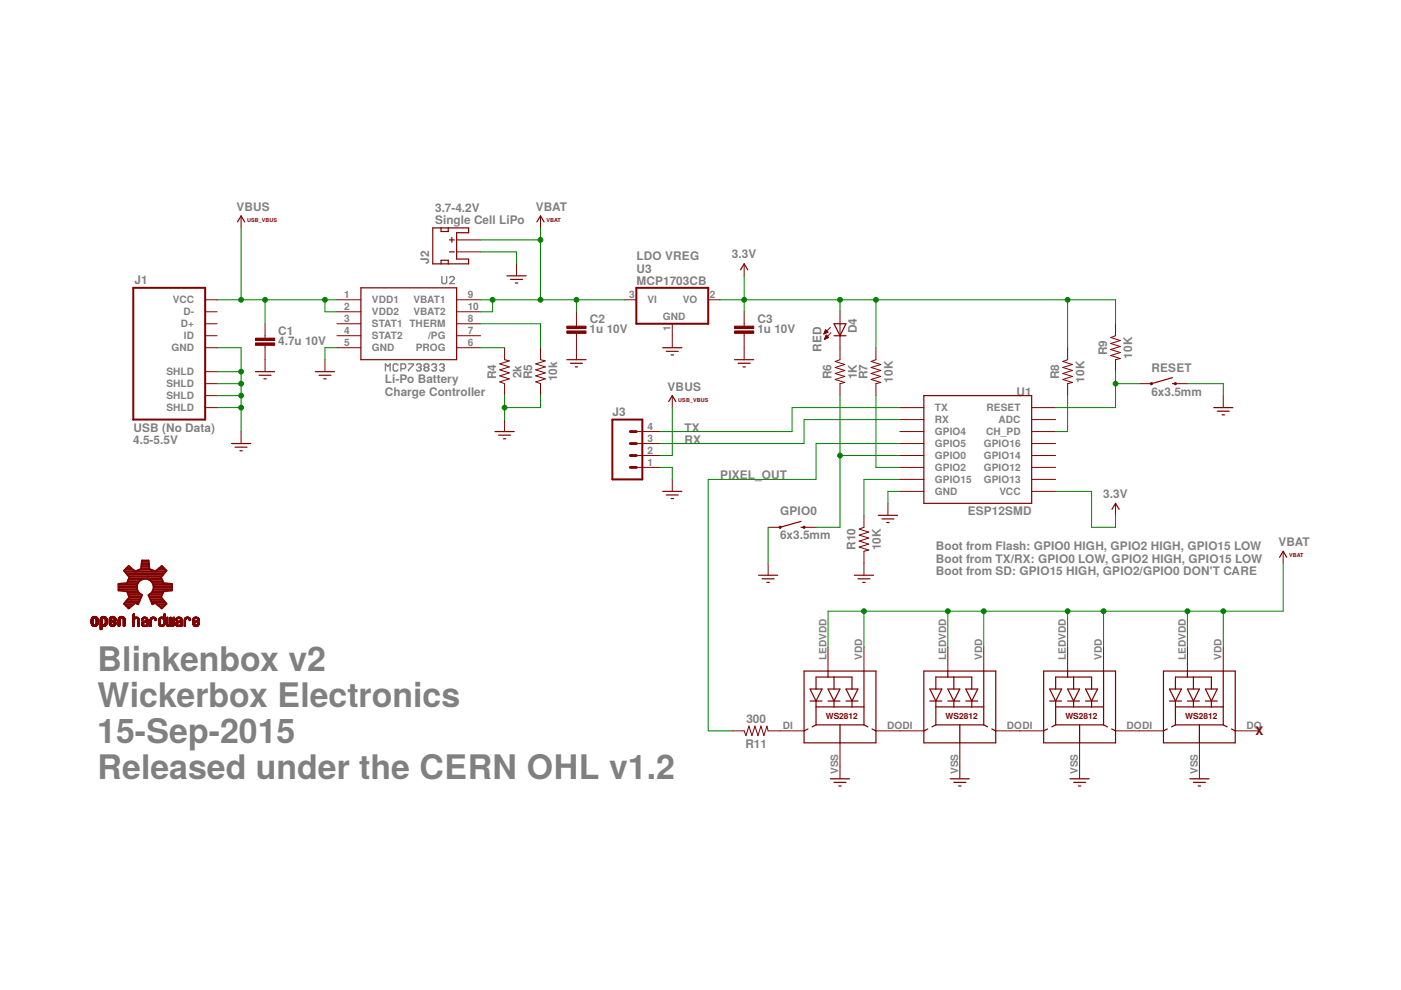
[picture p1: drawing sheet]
<svg xmlns="http://www.w3.org/2000/svg" width="297mm" height="210mm" viewBox="0 0 297 210" stroke-linecap="round" stroke-linejoin="round" font-family="sans-serif">
<g fill="none" stroke="#808080" stroke-width=".3">
<path d="M93.7 58.6v1.3l.2 .2h.5l.3-.2v-1.3M95.3 58.9l.3-.3h.5l.2 .3v.2l-1 1h1M81.7 78.7v-1.5l.5 .5 .5-.5v1.5M84.4 77.4l-.3-.2h-.5l-.2 .2v1l.2 .3h.5l.3-.3M85 78.2h.7l.3-.3v-.5l-.3-.2h-.7v1.5M86.6 77.2h1v.2l-1 1v.3M88.3 77.4l.2-.2h.5l.3 .2v.3l-.3 .2M88.8 77.9h.2M89 77.9l.3 .3v.2l-.3 .3h-.5l-.2-.3M90.2 77.9l-.3-.2v-.3l.3-.2h.5l.2 .2v.3l-.2 .2M90.2 77.9l-.3 .3v.2l.3 .3h.5l.2-.3v-.2l-.2-.3M90.2 77.9h.5"/>
<path d="M91.5 77.4l.3-.2h.5l.2 .2-.2 .5M92.1 77.9h.2M92.3 77.9l.2 .3-.2 .5h-.5l-.3-.3M93.2 77.4l.2-.2h.5l.3 .2v.3l-.3 .2M93.7 77.9h.2M93.9 77.9l.3 .3v.2l-.3 .3h-.5l-.2-.3"/>
</g>
<g fill="none" stroke="#800000" stroke-width=".42">
<path d="M28.3 61h15.2v28h-15.2zM134.9 61h15.3v7.6h-15.3zM129.8 89h6.4v12.6h-6.4z"/>
<circle cx="244.1" cy="81.3" r=".13"/>
<circle cx="249.2" cy="81.3" r=".13"/>
<circle cx="165.4" cy="111.8" r=".13"/>
<circle cx="170.5" cy="111.8" r=".13"/>
</g>
<g fill="none" stroke="#800000" stroke-width=".21">
<path d="M51.1 45.8v2.5M96.8 53.4h5.1M96.8 50.9h5.1M109.5 55.9v2.6M114.6 45.8v2.5M157.8 55.9v2.6M43.5 63.6h2.5M43.5 68.6h2.5M43.5 66.1h2.5M43.5 73.7h2.5M43.5 71.2h2.5M43.5 78.8h2.5"/>
<path d="M56.2 68.6v3.3M56.2 73v5.8M68.9 76.3v2.5M71.4 63.6h5.1M71.4 68.6h5.1M71.4 66.1h5.1M71.4 73.7h5.1M71.4 71.2h5.1M96.8 63.6h5.1M96.8 68.6h5.1M96.8 66.1h5.1M96.8 73.7h5.1"/>
<path d="M96.8 71.2h5.1M107 73.7v2.6l1 .2-2 .7 2 .6-2 .6 2 .7-2 .6 2 .6-2 .7 1 .3v2.6M114.6 73.7v2.6l1 .2-2 .7 2 .6-2 .6 2 .7-2 .6 2 .6-2 .7 1 .3v2.6M122.2 66.1v3.3M122.2 70.4v5.9M132.4 63.6h2.5M142.5 68.6v5.1M150.2 63.6h2.5M157.8 66.1v3.3M157.8 70.4v5.9M174.7 70.7h.2M174.8 70.6h.3"/>
<path d="M174.8 71.9h.1M174.8 70.5h.6M174.9 70.4h.6M174.9 71.8h.2M174.9 70.2h.5M174.9 71.7h.5M175 70.1h.3M175 71.6h.7M175 70h.1M175 71.4h.6M175 69.9l.6 .5-.9 .4zM175.1 71.3h.4"/>
<path d="M175.1 71.2h.2M175.2 71.1h.1M175.2 71.1l-.4 .8M175.2 71.1l.5 .5M175.7 71.6l-.9 .3M176.1 69.4l-1.4 1.4M176.2 70.5l-1.4 1.4M178.1 66.1v10.2l-1 .3 2 .7-2 .6 2 .6-2 .7 2 .6-2 .7 2 .6-1 .2v2.6M185.7 73.7v2.6l-1 .3 2 .7-2 .6 2 .6-2 .7 2 .6-2 .7 2 .6-1 .2v2.6M226.4 73.7v2.6l-1.1 .3 2.1 .7-2.1 .6 2.1 .6-2.1 .7 2.1 .6-2.1 .7 2.1 .6-1 .2v2.6M236.5 68.6v2.6l-1 .4 2 .6-2 .6 2 .7-2 .6 2 .6-2 .7 2 .6-1 .3v2.5M43.5 81.3h2.5"/>
<path d="M43.5 83.9h2.5M43.5 86.4h2.5M51.1 91.5v2.5M107 89v2.5M134.9 91.5h5.1M134.9 94h5.1M134.9 96.6h5.1M134.9 99.1h5.1M142.5 83.9v2.5M190.8 86.4h5.1M190.8 89h5.1M190.8 91.5h5.1"/>
<path d="M190.8 94h5.1M190.8 96.6h5.1M190.8 99.1h5.1M218.7 86.4h5.1M218.7 89h5.1M218.7 91.5h5.1M218.7 94h5.1M218.7 96.6h5.1M218.7 99.1h5.1M241.6 81.3h2.5M249.2 81.3h2.6M259.4 83.9v2.5"/>
<path d="M142.5 101.6v2.6M162.9 119.4v2.6M162.9 111.8h2.5M170.5 111.8h2.5M183.2 109.3v2.5l-1 .4 2 .6-2 .7 2 .6-2 .6 2 .7-2 .6 2 .6-1 .3v5.1M188.3 106.7v2.6M190.8 101.6h5.1M190.8 104.2h5.1M218.7 101.6h5.1M218.7 104.2h5.1M236.5 106.7v2.6M272.1 116.9v2.5"/>
<path d="M19.3 132.1h.4M19.3 132h.4M19.3 131.9h.4M19.3 131.8h.4M19.3 131.7h.4M19.3 131.6h.4M19.3 131.5h.4M19.3 131.4h.4M19.3 132.2h.5M19.4 132.3l.5 .1M19.4 132.3h.4M19.4 132.2l.4 .1"/>
<path d="M19.4 131.2h.4M19.4 132.4h.6M19.4 132.4h1.3M19.4 131h1.3M19.5 131h1.2M19.5 132.5h1.1M19.5 130.9h1.1M19.5 132.6h1.1M19.6 130.9h1M19.6 132.7h1M19.6 130.8h.9M19.7 132.7h.7"/>
<path d="M19.7 130.8h.7M19.7 132.8h.7M19.7 131.3l-.4 .1M19.8 131.3h-.5M19.8 130.7h.5M19.9 131.2h-.5M19.9 131.1h-.5M19.9 132.8h.3M20 130.7h.2M20.2 132.4h.5M20.2 132.4h.6M20.2 131.1h.5"/>
<path d="M20.3 131.2h.5M20.3 132.3h.5M20.4 132.2h.4M20.4 131.3h.4M20.4 132.1h.4M20.4 132h.4M20.4 131.9h.4M20.4 131.8h.4M20.4 131.7h.4M20.4 131.6h.4M20.4 131.5h.4M20.4 131.4h.4"/>
<path d="M20.7 132.5h-1.2M20.7 131.1h-1.3M20.8 132.3h-.5M21.3 133.5h.2M21.3 133.3h.3M21.3 133.2h.3M21.3 133.1h.3M21.3 133h.3M21.3 132.9h.3M21.3 132.8h.4M21.3 132.7h1.1M21.3 132.4h1.3"/>
<path d="M21.3 132.4h.6M21.3 132.3l.5 .1M21.3 132.3h.4M21.3 132.2l.4 .1M21.3 132.2h.4M21.3 132.1l.4 .1M21.3 132.1h.3M21.3 132h.3M21.3 131.9h.3M21.3 131.8h.3M21.3 131.7h.3M21.3 131.6h.3"/>
<path d="M21.3 131.5h.3M21.3 131.4h.3M21.3 133.5h.1M21.3 131.1h1.3M21.3 131h1.3M21.4 131h1.2M21.4 130.9h1.1M21.5 130.9h1M21.5 130.8h.9M21.6 133.4h-.3M21.6 130.8h.8M21.6 133.3l-.3 .1"/>
<path d="M21.7 131.3l-.4 .1M21.7 131.3h-.4M21.7 131.2l-.4 .1M21.8 131.2h-.5M21.8 130.7h.4M21.8 131.1h-.5M21.8 132.8h.3M21.9 130.7h.2M22.1 132.4h.5M22.1 131.1h.6M22.2 132.4h.5M22.2 131.2h.5"/>
<path d="M22.3 131.3h.4M22.3 132.8h-1M22.3 132.2h.4M22.3 132.1h.4M22.3 131.4h.4M22.3 132h.4M22.3 131.9h.4M22.3 131.8h.4M22.3 131.7h.4M22.3 131.6h.4M22.3 131.5h.4M22.5 132.7h-1.2"/>
<path d="M22.5 132.6h-1.2M22.6 132.5l-1.3 .1M22.6 132.5h-1.3M22.7 132.3h-.5M22.7 132.2l-.5 .1M23.2 132.3l.5 .1M23.2 132.3h.4M23.2 132.2l.4 .1M23.2 132.2h.4M23.2 131.6h1.4M23.2 131.6h.3M23.2 131.5h.3"/>
<path d="M23.2 131.3h.4M23.2 132.4h.6M23.2 132.4h1.3M23.2 131.1h1.4M23.3 132.5h1.2M23.3 131h1.2M23.3 132.5h1.1M23.3 130.9h1.1M23.4 132.6h1M23.4 130.9h1M23.4 132.7h1M23.5 130.8h.8"/>
<path d="M23.5 132.7h.8M23.5 131.4l-.3 .1M23.6 132.8h.6M23.6 131.4h-.4M23.6 132.1h-.4M23.6 131.3l-.4 .1M23.6 131.2l-.4 .1M23.7 131.2h-.5M23.7 130.7h.4M23.7 132.8h.3M23.7 132l-.5 .1M23.7 131.1h-.5"/>
<path d="M23.8 131.6h.8M23.8 130.7h.2M23.9 132h-.7M23.9 131.5h.7M24 132.4h.5M24 131.9l-.8 .1M24 131.4h.6M24 131.1h.6M24.1 131.9h-.9M24.1 131.2h.5M24.1 131.4h.5M24.2 132.3h.4"/>
<path d="M24.2 131.2h.4M24.2 131.3h.4M24.2 132.2h.4M24.3 132.1h.3M24.3 132h.3M24.3 131.8h-1.1M24.4 132h.2M24.5 131.7h-1.3M24.6 131.7h-1.4M24.6 132.3l-.5 .1M25.1 132.6h.4M25.1 132.5h.4"/>
<path d="M25.1 132.4h.4M25.1 132.3h.4M25.1 132.2h.4M25.1 132.1h.4M25.1 132h.4M25.1 131.9h.4M25.1 131.8h.4M25.1 131.7h.4M25.1 131.6h.4M25.1 131.5h.4M25.1 131.4h.4M25.1 132.8h.2"/>
<path d="M25.1 131.1h1.4M25.2 131h1.2M25.2 130.9h1.2M25.3 130.9h1M25.4 130.8h.8M25.4 132.7h-.3M25.5 132.7h-.4M25.5 131.3h-.4M25.5 131.2l-.4 .1M25.6 131.2h-.5M25.6 130.7h.4M25.7 131.1h-.6"/>
<path d="M25.7 130.7h.2M26 131.1h.5M26 131.2h.5M26.1 131.2h.4M26.1 131.3h.4M26.1 132.6h.4M26.1 132.5h.4M26.1 132.4h.4M26.1 132.3h.4M26.1 132.2h.4M26.1 132.1h.4M26.1 132h.4"/>
<path d="M26.1 131.9h.4M26.1 131.8h.4M26.1 131.7h.4M26.1 131.6h.4M26.1 131.5h.4M26.1 131.4h.4M26.4 132.8h-.2M26.5 132.7h-.4M28.2 132.8h.1M28.2 132.7h.3M28.2 132.6h.3M28.2 132.5h.3"/>
<path d="M28.2 132.4h.3M28.2 132.3h.3M28.2 132.2h.3M28.2 132.1h.3M28.2 132h.3M28.2 131.9h.3M28.2 131.8h.3M28.2 131.7h.3M28.2 131.6h.3M28.2 131.5h.3M28.2 131.4h.3M28.2 131.3h.3"/>
<path d="M28.2 131.1h1.2M28.2 131h1.2M28.2 131h1.1M28.2 130.9h1.1M28.2 130.9h.3M28.2 130.8h.3M28.2 130.7h.3M28.2 130.6h.3M28.2 130.5h.3M28.2 130.4h.3M28.2 130.3h.3M28.2 130.2h.3"/>
<path d="M28.3 130.2h.2M28.4 132.8h-.2M28.5 132.7h-.3M28.6 131.3h-.4M28.6 131.2l-.4 .1M28.6 130.9h.6M28.7 131.2h-.5M28.8 131.1h-.6M28.8 130.8h.1M29 131.1h.4M29 131.2h.5M29.1 131.2h.4"/>
<path d="M29.2 131.3h.3M29.3 131.4h.2M29.3 132.8h.1M29.3 132.7h.2M29.3 132.6h.2M29.3 132.5h.2M29.3 132.4h.2M29.3 132.3h.2M29.3 132.2h.2M29.3 132.1h.2M29.3 132h.2M29.3 131.9h.2"/>
<path d="M29.3 131.8h.2M29.3 131.7h.2M29.3 131.6h.2M29.3 131.5h.2M29.5 132.8h-.2M30 132.4h.3M30 132.3l.3 .1M30 132.3h.3M30 131.6h.2M30 131.5h.3M30 132.4l.4 .1M30 132.5l.9 .1"/>
<path d="M30 132.5h.4M30.1 132.6h.8M30.1 132.7h.8M30.1 131.1h1.1M30.2 132.7h.7M30.2 131h1M30.2 132.8h.7M30.2 131h.9M30.3 131.6h-.3M30.3 131.5h-.3M30.3 130.9h.8M30.3 132.2l-.3 .1"/>
<path d="M30.3 131.8h1.1M30.3 131.4h-.3M30.3 131.3l-.3 .1M30.4 132.2h-.4M30.4 132.8h.5M30.4 131.3h-.4M30.4 130.9h.6M30.4 132.1l-.4 .1M30.4 131.2l-.4 .1M30.4 131.8h1M30.5 131.2h-.4M30.5 132.1h-.5"/>
<path d="M30.6 131.7h.8M30.6 132.8v.1M30.6 131.1h-.5M30.6 130.8h.2M30.6 132l-.6 .1M30.7 131.7h.7M30.7 132.5h.1M30.8 132h-.7M30.8 131.1h.5M30.8 131.6h.6M30.9 131.2h.4M30.9 131.9l-.8 .1"/>
<path d="M30.9 131.2l.4 .1M31 131.6h.4M31 131.3h.3M31 131.5h.4M31.1 131.9h.3M31.1 131.4h.3M31.1 131.3h.3M31.1 132.8h.1M31.1 132.7h.3M31.1 132.6h.3M31.1 132.5h.3M31.1 132.4h.3"/>
<path d="M31.1 132.3h.3M31.1 132.2h.3M31.1 132.1h.3M31.1 132h.3M31.3 132.8h-.2M31.4 131.9h-1.2M31.8 132.8h.1M31.8 132.6h.3M31.8 132.5h.3M31.8 132.4h.3M31.8 132.3h.3M31.8 132.2h.3"/>
<path d="M31.8 132.1h.3M31.8 132h.3M31.8 131.9h.3M31.8 131.8h.3M31.8 131.7h.3M31.8 131.6h.3M31.8 131.5h.3M31.8 131.4h.3M31.9 131.1h1.2M32 131h1M32.1 132.8h-.3M32.1 132.7h-.3"/>
<path d="M32.1 130.9h.8M32.1 131.4l-.3 .1M32.2 131.3h-.4M32.2 130.9h.6M32.2 131.2l-.3 .1M32.3 131.2h-.4M32.4 130.8h.1M32.4 131.1h-.5M32.6 131.1h.5M32.7 131.2h.4M32.8 131.2l.3 .1M32.8 131.3h.3"/>
<path d="M32.9 131.4h.3M32.9 131.3l.3 .1M32.9 131.6h.1M33.1 131.6h-.2M33.2 131.5h-.3M33.6 132.2l.3 .1M33.6 132.2h.3M33.6 132.1h.3M33.6 132h.3M33.6 131.9h.3M33.6 131.8h.3M33.6 131.7h.3"/>
<path d="M33.6 131.6h.3M33.6 131.5h.3M33.6 131.4h.3M33.7 132.4h.3M33.7 132.3l.3 .1M33.7 132.3h.2M33.7 132.4l.4 .1M33.7 132.5h.5M33.7 132.5l1.2 .1M33.8 131.1h1.2M33.8 132.7h1M33.8 131h1.2"/>
<path d="M33.9 132.7h.8M33.9 130.9h1.1M33.9 132.8h.8M33.9 131.4h-.3M34 131.3l-.3 .1M34 131.3h-.3M34 130.9h.6M34.1 132.8h.5M34.1 131.2l-.4 .1M34.1 131.2h-.4M34.2 132.8v.1M34.2 131.1h-.5"/>
<path d="M34.2 130.8h.2M34.3 132.8v.1M34.4 131.1h.6M34.5 131.2h.5M34.6 131.2h.4M34.6 132.4h.3M34.6 131.3h.4M34.7 132.3h.3M34.7 131.3h.3M34.7 130.9h.3M34.7 132.2h.3M34.7 132.1h.3"/>
<path d="M34.7 132h.3M34.7 131.9h.3M34.7 131.8h.3M34.7 131.7h.3M34.7 131.6h.3M34.7 131.5h.3M34.7 131.4h.3M34.7 130.8h.3M34.7 130.7h.3M34.7 130.6h.3M34.7 130.5h.3M34.7 130.4h.3"/>
<path d="M34.7 130.3h.3M34.7 130.2h.3M34.8 130.2h.2M34.8 132.6h-1M34.9 132.5h-.4M34.9 132.4l-.4 .1M35 132.3l-.4 .1M35.3 132.3l.3 .1M35.3 132.3h.3M35.3 132.2h.3M35.3 132.1h.3M35.3 132h.3"/>
<path d="M35.3 131.9h.3M35.3 131.8h.3M35.3 131.7h.3M35.3 131.6h.3M35.3 131.5h.3M35.3 131.4h.3M35.3 131.3h.3M35.3 131.2h.3M35.3 131.1h.3M35.3 131h.3M35.3 132.5h.4M35.3 132.4l.3 .1"/>
<path d="M35.3 132.4h.3M35.3 132.5h1.6M35.3 130.9h.3M35.3 132.6h1.6M35.4 132.7h1.4M35.4 130.9h.2M35.5 132.8h1.3M35.6 132.8h.4M35.8 132.8v.1M35.9 132.5h.5M35.9 132.5h.4M36 132.4h.3"/>
<path d="M36 132.3h.3M36 132.2h.3M36 132.1h.3M36 132h.3M36 131.9h.3M36 131.8h.3M36 131.7h.3M36 131.6h.3M36 131.5h.3M36 131.4h.3M36 131.3h.3M36 131.2h.3"/>
<path d="M36 131.1h.3M36 131h.3M36 130.9h.3M36.1 130.9h.2M36.3 132.8h.4M36.6 132.5h.4M36.6 132.4h.4M36.7 132.3h.3M36.7 132.2h.3M36.7 132.1h.3M36.7 132h.3M36.7 131.9h.3"/>
<path d="M36.7 131.8h.3M36.7 131.7h.3M36.7 131.6h.3M36.7 131.5h.3M36.7 131.4h.3M36.7 131.3h.3M36.7 131.2h.3M36.7 131.1h.3M36.7 131h.3M36.7 130.9h.3M36.8 130.9h.2M36.9 132.7h-1.5"/>
<path d="M37.2 132.4h.4M37.2 132.3h.3M37.2 132.2h.3M37.3 132.4l.3 .1M37.3 131.4h.2M37.3 132.5h.4M37.3 132.5l.8 .1M37.3 132.6h.8M37.4 132.7h.7M37.4 131.6h-.1M37.4 131h1M37.5 132.7h.7"/>
<path d="M37.5 132.8h.7M37.5 131h.9M37.5 131.6h-.2M37.5 131.5h-.2M37.5 130.9h.8M37.6 131.8h1M37.6 131.3l-.3 .1M37.6 132.8h.5M37.6 132.2h-.4M37.6 131.3h-.3M37.7 132.1l-.4 .1M37.7 130.9h.5"/>
<path d="M37.7 131.8h.9M37.7 131.2l-.4 .1M37.8 131.2h-.5M37.8 132.1h-.5M37.8 131.7h.8M37.9 131.1h-.5M37.9 132l-.6 .1M37.9 130.8h.1M38 131.7h.6M38 132.5h.1M38 132h-.7M38 131.1h.5"/>
<path d="M38 131.6h.6M38.1 131.2h.5M38.2 131.9l-.8 .1M38.2 131.2h.4M38.2 131.6h.4M38.2 131.3h.4M38.3 131.5h.3M38.3 131.3l.3 .1M38.3 131.9h.3M38.3 131.4h.3M38.3 132.8h.1M38.3 132.7h.3"/>
<path d="M38.3 132.6h.3M38.3 132.5h.3M38.3 132.4h.3M38.3 132.3h.3M38.3 132.2h.3M38.3 132.1h.3M38.3 132h.3M38.5 131.1h-1.1M38.6 132.8h-.3M38.6 131.9h-1.1M39.1 132.8h.1M39.1 132.7h.2"/>
<path d="M39.1 132.6h.2M39.1 132.5h.2M39.1 132.4h.2M39.1 132.3h.2M39.1 132.2h.2M39.1 132.1h.2M39.1 132h.2M39.1 131.9h.2M39.1 131.8h.2M39.1 131.7h.2M39.1 131.6h.2M39.1 131.5h.2"/>
<path d="M39.2 131.1h1.1M39.2 131h1.1M39.3 131h.9M39.3 132.8h-.2M39.3 131.4l-.2 .1M39.3 130.9h.9M39.4 131.4h-.3M39.4 131.3l-.3 .1M39.4 131.3h-.3M39.4 130.9h.6M39.5 131.2l-.4 .1M39.6 131.2h-.5"/>
<path d="M39.7 131.1h-.5M39.7 130.8h.1M39.8 131.1h.5M39.9 131.2h.4M40 131.2l.4 .1M40.1 131.3h.3M40.1 131.3l.3 .1M40.1 131.4h.3M40.2 131.6h.1M40.4 131.6h-.3M40.4 131.5h-.3M40.9 132.3h.3"/>
<path d="M40.9 132.2l.3 .1M40.9 131.8h1.1M40.9 131.8h.3M40.9 131.7h.3M40.9 131.6h.3M40.9 131.5h.3M40.9 131.4h.3M40.9 132.4h.4M40.9 132.3l.3 .1M40.9 132.4l.4 .1M41 132.5h.4M41 132.5l1.1 .1"/>
<path d="M41 131.1h1.1M41 132.7h1M41 132.6h1.1M41 131h1.1M41.1 131h.9M41.1 132.7h.9M41.1 130.9h.9M41.2 132.8h.7M41.2 132.2h-.3M41.2 131.4h-.3M41.2 131.3l-.3 .1M41.2 131.3h-.3"/>
<path d="M41.3 132.1h-.4M41.3 130.9h.5M41.3 132.8h.5M41.3 131.2l-.4 .1M41.4 132.1h-.5M41.4 131.2h-.4M41.5 132l-.6 .1M41.5 131.1h-.5M41.5 130.8h.1M41.5 132.8v.1M41.5 131.7h.7M41.6 132h-.7"/>
<path d="M41.6 131.1h.5M41.7 131.9l-.8 .1M41.7 131.2h.5M41.8 131.6h.4M41.8 131.2h.4M41.8 131.9h-.9M41.8 131.5h.4M41.9 131.3h.3M41.9 132.3h.3M41.9 131.4h.3M42 131.4l.2 .1M42 132.2h.2"/>
<path d="M42 132.1h.2M42.1 132.1h.1M42.1 131.8h-.8M42.1 132.5h-.4M42.2 132.4l-.4 .1M42.2 131.7h-.8M42.2 132.4h-.3M42.2 132.3l-.3 .1M42.2 132.2l-.3 .1M42.2 131.6h-.6M175.6 137.2v5.1M183.2 137.2v5.1"/>
<path d="M201 137.2v5.1M208.6 137.2v5.1M226.4 137.2v5.1M234 137.2v5.1M251.8 137.2v5.1M259.4 137.2v5.1M155.2 155h2.6l.4 1 .6-2.1 .6 2.1 .7-2.1 .6 2.1 .6-2.1 .7 2.1 .6-2.1 .3 1.1h7.6M178.1 157.5v7.6M185.7 155h10.2M203.5 157.5v7.6M211.1 155h10.2M228.9 157.5v7.6"/>
<path d="M236.5 155h10.2M254.3 157.5v7.6M261.9 155h5.1"/>
</g>
<g fill="none" stroke="#800000" stroke-width=".25">
<path d="M50.4 47.1l.7-1.3 .8 1.3M91.8 48.3h7.6v1h-2.6v5.6h2.6v1h-7.6zM93.5 48.3v.8h1.5v-.8M93.5 55.9v-.7h1.5v.7M95.3 50.9h1M95.3 53.4h1M95.8 50.4v1M107.5 58.5h4M108.2 59.2h2.6M113.8 47.1l.8-1.3 .8 1.3M157 57.2l.8-1.3 .7 1.3M54.2 78.8h4"/>
<path d="M54.9 79.6h2.6M66.9 78.8h4M67.6 79.6h2.6M76.5 61h20.3v15.3h-20.3zM109.3 60h.5M120.2 76.3h4M120.9 77h2.6M122 77.8h.5M140.5 73.7h4.1M141.3 74.5h2.5M142.3 75.2h.5M155.7 76.3h4.1"/>
<path d="M156.5 77h2.5M157.5 77.8h.5M176.8 68.6h2.6l-1.3 2.6zM176.8 71.2h2.6M49.1 94h4M49.8 94.8h2.6M50.9 95.6h.5M55.9 80.3h.6M68.6 80.3h.6M104.9 91.5h4.1M105.7 92.3h2.5M106.7 93h.5"/>
<path d="M141.8 85.2l.7-1.3 .8 1.3M195.9 83.9h22.8v22.8h-22.8zM248.6 81.3h.6M248.6 80.1l-4.5 1.2M257.3 86.4h4.1M258.1 87.2h2.5M259.1 87.9h.5M140.5 104.2h4.1M141.3 104.9h2.5M142.3 105.7h.5M169.8 111.8h.7M169.8 110.5l-4.4 1.3"/>
<path d="M186.2 109.3h4.1M187 110h2.5M188 110.8h.5M235.8 108l.7-1.3 .8 1.3M271.3 118.2l.8-1.3 .7 1.3M160.8 122h4.1M161.6 122.7h2.5M162.6 123.5h.5M181.1 122h4.1M181.9 122.7h2.5M182.9 123.5h.5M170.5 142.3h15.2v15.2h-15.2z"/>
<path d="M171.3 154.6l-.8 .4M171.7 146.1h2.6l-1.3 2.5zM171.7 148.6h2.6M173 146.1v-2.5h7.6v2.5M173 153.7h10.2M173 149.9h10.2M173 148.6v5.1M173 153.7l-.8 .4M175.6 146.1h2.5l-1.3 2.5zM175.6 148.6h2.5M175.6 142.3v1.3M176.8 143.6v2.5"/>
<path d="M176.8 148.6v1.3M178.1 153.7v3.8M179.4 146.1h2.5l-1.3 2.5zM179.4 148.6h2.5M180.6 148.6v1.3M183.2 142.3v11.4M183.2 153.7l.8 .4M184.9 154.6l.8 .4M195.9 142.3h15.2v15.2h-15.2zM196.7 154.6l-.8 .4M197.1 146.1h2.6l-1.3 2.5zM197.1 148.6h2.6"/>
<path d="M198.4 146.1v-2.5h7.6v2.5M198.4 153.7h10.2M198.4 149.9h10.2M198.4 148.6v5.1M198.4 153.7l-.8 .4M201 146.1h2.5l-1.3 2.5zM201 148.6h2.5M201 142.3v1.3M202.2 143.6v2.5M202.2 148.6v1.3M203.5 153.7v3.8M204.8 146.1h2.5l-1.3 2.5z"/>
<path d="M204.8 148.6h2.5M206 148.6v1.3M208.6 142.3v11.4M208.6 153.7l.8 .4M210.3 154.6l.8 .4M221.3 142.3h15.2v15.2h-15.2zM222.1 154.6l-.8 .4M222.5 146.1h2.6l-1.3 2.5zM222.5 148.6h2.6M223.8 146.1v-2.5h7.6v2.5M223.8 153.7h10.2M223.8 149.9h10.2"/>
<path d="M223.8 148.6v5.1M223.8 153.7l-.8 .4M226.4 146.1h2.5l-1.3 2.5zM226.4 148.6h2.5M226.4 142.3v1.3M227.6 143.6v2.5M227.6 148.6v1.3M228.9 153.7v3.8M230.2 146.1h2.5l-1.3 2.5zM230.2 148.6h2.5M231.4 148.6v1.3M234 142.3v11.4"/>
<path d="M234 153.7l.8 .4M235.7 154.6l.8 .4M246.7 142.3h15.2v15.2h-15.2zM247.5 154.6l-.8 .4M247.9 146.1h2.6l-1.3 2.5zM247.9 148.6h2.6M249.2 146.1v-2.5h7.6v2.5M249.2 148.6v5.1M249.2 153.7h10.2M249.2 149.9h10.2M249.2 153.7l-.8 .4M251.8 146.1h2.5l-1.3 2.5z"/>
<path d="M251.8 148.6h2.5M251.8 142.3v1.3M253 143.6v2.5M253 148.6v1.3M254.3 153.7v3.8M255.6 146.1h2.5l-1.3 2.5zM255.6 148.6h2.5M256.8 148.6v1.3M259.4 142.3v11.4M259.4 153.7l.8 .4M261.1 154.6l.8 .4M176.1 165.1h4"/>
<path d="M176.8 165.9h2.6M177.8 166.6h.6M201.5 165.1h4M202.2 165.9h2.6M203.2 166.6h.6M226.9 165.1h4M227.6 165.9h2.6M228.6 166.6h.6M252.3 165.1h4M253 165.9h2.6M254 166.6h.6"/>
</g>
<g fill="#800000" stroke="#800000" stroke-width=".21">
<path d="M54.2 72.7h4v.5h-4z"/>
<path d="M54.2 71.7h4v.5h-4z"/>
<path d="M120.2 70.2h4v.5h-4z"/>
<path d="M120.2 69.2h4v.5h-4z"/>
<path d="M155.7 70.2h4.1v.5h-4.1z"/>
<path d="M155.7 69.2h4.1v.5h-4.1z"/>
</g>
<g fill="none" stroke="#800000" stroke-width=".38">
<path d="M30 119.8h1.6M30 119.4h1.6M30.1 119.1h1.4M25.1 125h4M25.1 124.7h3.9M25.1 124.3h3.9M25.1 124h4M26.4 128.1h1.9M26.4 121.2h8.7M26.5 127.8h2.9M26.5 120.8h1.8M26.7 125.3h2.5"/>
<path d="M26.7 121.5h8.2M26.8 127.4h2.8M26.8 128.5h1.1M26.8 120.5h1.1M27 123.6l.5-1.2-1.2-1.4 1-1 1.4 1.2 1.2-.5 .2-1.9h1.4l.2 1.9 1.2 .5 1.4-1.2 1 1-1.2 1.4 .5 1.2M27 123.6l-1.9 .2v1.4l1.9 .2 .5 1.2-1.2 1.4 1 1 1.4-1.2 .6 .3 .8-1.9-.9-.8M27 123.6h2.3M27 121.9h7.6M27 127.1h2.7M27.1 125.7h2.4M27.1 123.3h2.4M27.1 128.8h.4"/>
<path d="M27.2 120.1h.2M27.2 126h2.7M27.2 122.9h2.8M27.3 122.2h7M27.3 126.7h2.6M27.4 126.4h2.6M27.4 122.6h6.8M29.4 120.8h2.8M29.9 120.5h1.8M30 120.1h1.6M31.6 126.4h2.6M31.6 122.9h2.8"/>
<path d="M31.7 126h2.7M31.7 126.7h2.6M31.9 127.1h2.6M32 127.4h2.8M32.1 123.3h2.4M32.1 125.7h2.4M32.2 127.8h2.9M32.3 123.6h2.3M32.4 125.3h2.5M32.5 124a1.79 1.79 0 0 0-2.4-1.1 1.79 1.79 0 0 0-.9 2.5M32.5 125h4M32.5 124h4"/>
<path d="M32.6 124.7h3.9M32.6 124.3h3.9M33.3 128.1h1.9M33.3 120.8h1.8M33.7 128.5h1.1M33.7 120.5h1.1M34.1 128.8h.4M34.2 120.1h.2M34.6 123.6l1.9 .2v1.4l-1.9 .2-.5 1.2 1.2 1.4-1 1-1.4-1.2-.6 .3-.8-1.9a1.81 1.81 0 0 0 1-2.2"/>
</g>
<path d="M133.6 94h1.3M133.6 96.6h1.3M133.6 99.1h1.3M133.6 91.5h1.3" fill="none" stroke="#800000" stroke-width=".61"/>
<g fill="none" stroke="#008000" stroke-width=".21">
<path d="M51.1 48.3v15.3M101.9 53.4h7.6v2.5M101.9 50.9h12.7M114.6 48.3v15.3M157.8 58.5v7.6M46 73.7h5.1v17.8M46 78.8h5.1M46 63.6h25.4M56.2 63.6v5M68.9 63.6v2.5h2.5M71.4 73.7h-2.5v2.6M101.9 73.7h5.1"/>
<path d="M101.9 68.6h12.7v5.1M101.9 63.6h30.5M104.4 63.6v2.5h-2.5M122.2 63.6v2.5M152.7 63.6h83.8v5M178.1 63.6v2.5M185.7 63.6v10.1M226.4 63.6v10.1M236.5 78.8v7.6h-12.7M46 86.4h5.1M46 83.9h5.1M46 81.3h5.1"/>
<path d="M107 83.9v5.1M114.6 83.9v2.5h-7.6M140 99.1h2.5v2.5M142.5 86.4v10.2h-2.5M178.1 83.9v27.9h-5.1M178.1 96.6h12.7M185.7 83.9v15.2h5.1M190.8 86.4h-22.9v5.1h-27.9M190.8 89h-20.3v5h-30.5M190.8 94h-17.8v7.6h-22.8v53.4h5M226.4 83.9v7.6h-2.6M236.5 81.3h5.1"/>
<path d="M251.8 81.3h7.6v2.6M162.9 111.8v7.6M190.8 104.2h-2.5v2.5M190.8 101.6h-7.6v7.7M223.8 104.2h7.6v7.6h5.1v-2.5M272.1 119.4v10.2h-96.5v7.6M183.2 129.6v7.6M201 129.6v7.6M208.6 129.6v7.6M226.4 129.6v7.6M234 129.6v7.6M251.8 129.6v7.6"/>
<path d="M259.4 129.6v7.6"/>
</g>
<g fill="#008000" stroke="#008000" stroke-width=".21">
<circle cx="51.1" cy="86.4" r=".51"/>
<circle cx="51.1" cy="83.9" r=".51"/>
<circle cx="51.1" cy="81.3" r=".51"/>
<circle cx="51.1" cy="78.8" r=".51"/>
<circle cx="107" cy="86.4" r=".51"/>
<circle cx="157.8" cy="63.6" r=".51"/>
<circle cx="178.1" cy="63.6" r=".51"/>
<circle cx="185.7" cy="63.6" r=".51"/>
<circle cx="226.4" cy="63.6" r=".51"/>
<circle cx="56.2" cy="63.6" r=".51"/>
<circle cx="68.9" cy="63.6" r=".51"/>
<circle cx="51.1" cy="63.6" r=".51"/>
<circle cx="114.6" cy="50.9" r=".51"/>
<circle cx="104.4" cy="63.6" r=".51"/>
<circle cx="114.6" cy="63.6" r=".51"/>
<circle cx="122.2" cy="63.6" r=".51"/>
<circle cx="183.2" cy="129.6" r=".51"/>
<circle cx="201" cy="129.6" r=".51"/>
<circle cx="208.6" cy="129.6" r=".51"/>
<circle cx="226.4" cy="129.6" r=".51"/>
<circle cx="234" cy="129.6" r=".51"/>
<circle cx="251.8" cy="129.6" r=".51"/>
<circle cx="259.4" cy="129.6" r=".51"/>
<circle cx="236.5" cy="81.3" r=".51"/>
<circle cx="178.1" cy="96.6" r=".51"/>
</g>
<g font-size="7.2" fill="#808080">
<text x="20.7" y="142.3">Blinkenbox v2</text>
<text x="20.7" y="149.9">Wickerbox Electronics</text>
<text x="20.6" y="157.5">15-Sep-2015</text>
<text x="20.7" y="165.1">Released under the CERN OHL v1.2</text>
</g>
<g font-size="2.5" fill="#808080">
<text x="50.1" y="44.8">VBUS</text>
<text x="92.3" y="44.9">3.7-4.2V</text>
<text x="92.3" y="47.6">Single Cell LiPo</text>
<text x="113.6" y="44.8">VBAT</text>
<text x="91" y="55.9" transform="rotate(-90 91 55.9)">J2</text>
<text x="134.9" y="55.2">LDO VREG</text>
<text x="134.9" y="57.9">U3</text>
<text x="155.2" y="54.8">3.3V</text>
<text x="28.5" y="60.3">J1</text>
<text x="134.9" y="60.4">MCP1703CB</text>
<text x="59" y="71.1">C1</text>
<text x="125" y="70.7">1u 10V</text>
<text x="125" y="68.5">C2</text>
<text x="160.6" y="70.7">1u 10V</text>
<text x="160.6" y="68.5">C3</text>
<text x="181.7" y="70.7" transform="rotate(-90 181.7 70.7)">D4</text>
<text x="59" y="73.2">4.7u 10V</text>
<text x="174.2" y="74.5" transform="rotate(-90 174.2 74.5)">RED</text>
<text x="234.7" y="75.3" transform="rotate(-90 234.7 75.3)">R9</text>
<text x="240.1" y="76" transform="rotate(-90 240.1 76)">10K</text>
<text x="81.6" y="81.2">Li-Po Battery</text>
<text x="81.6" y="83.9">Charge Controller</text>
<text x="105.2" y="80.4" transform="rotate(-90 105.2 80.4)">R4</text>
<text x="110.5" y="80.2" transform="rotate(-90 110.5 80.2)">2k</text>
<text x="112.8" y="80.4" transform="rotate(-90 112.8 80.4)">R5</text>
<text x="118.2" y="80.9" transform="rotate(-90 118.2 80.9)">10k</text>
<text x="141.5" y="82.9">VBUS</text>
<text x="176.3" y="80.4" transform="rotate(-90 176.3 80.4)">R6</text>
<text x="181.7" y="80.4" transform="rotate(-90 181.7 80.4)">1K</text>
<text x="183.9" y="80.4" transform="rotate(-90 183.9 80.4)">R7</text>
<text x="189.3" y="81.1" transform="rotate(-90 189.3 81.1)">10K</text>
<text x="215.5" y="83.9">U1</text>
<text x="224.6" y="80.4" transform="rotate(-90 224.6 80.4)">R8</text>
<text x="229.9" y="81.1" transform="rotate(-90 229.9 81.1)">10K</text>
<text x="244.1" y="83.9">6x3.5mm</text>
<text x="244.1" y="78.8">RESET</text>
<text x="129.9" y="88.2">J3</text>
<text x="28.3" y="94">4.5-5.5V</text>
<text x="28.3" y="91.5">USB (No Data)</text>
<text x="145.1" y="94">RX</text>
<text x="145.1" y="91.5">TX</text>
<text x="152.7" y="101.7">PIXEL_OUT</text>
<text x="233.9" y="105.6">3.3V</text>
<text x="165.4" y="109.3">GPIO0</text>
<text x="205.2" y="109.3">ESP12SMD</text>
<text x="165.4" y="114.3">6x3.5mm</text>
<text x="181.4" y="116.6" transform="rotate(-90 181.4 116.6)">R10</text>
<text x="186.7" y="116.7" transform="rotate(-90 186.7 116.7)">10K</text>
<text x="198.4" y="116.6">Boot from Flash: GPIO0 HIGH, GPIO2 HIGH, GPIO15 LOW</text>
<text x="198.4" y="119.3">Boot from TX/RX: GPIO0 LOW, GPIO2 HIGH, GPIO15 LOW</text>
<text x="271.1" y="115.9">VBAT</text>
<text x="198.4" y="122">Boot from SD: GPIO15 HIGH, GPIO2/GPIO0 DON'T CARE</text>
<text x="158.2" y="153.2">300</text>
<text x="158" y="158.5">R11</text>
</g>
<text font-size="2.5" fill="#800000" x="266.2" y="155.9">X</text>
<g font-size="2.1" fill="#808080">
<text x="36.7" y="64.3">VCC</text>
<text x="73" y="63.2">1</text>
<text x="73" y="65.8">2</text>
<text x="78.9" y="64.3">VDD1</text>
<text x="87.6" y="64.3">VBAT1</text>
<text x="99.2" y="65.8">10</text>
<text x="99.2" y="63.2">9</text>
<text x="133.4" y="63.2">3</text>
<text x="137.3" y="64.3">VI</text>
<text x="144.8" y="64.3">VO</text>
<text x="150.5" y="63.2">2</text>
<text x="38.4" y="69.4">D+</text>
<text x="38.9" y="66.9">D-</text>
<text x="39" y="71.9">ID</text>
<text x="73" y="68.3">3</text>
<text x="73" y="70.8">4</text>
<text x="78.9" y="66.9">VDD2</text>
<text x="78.9" y="69.4">STAT1 THERM</text>
<text x="78.9" y="71.9">STAT2</text>
<text x="87.6" y="66.9">VBAT2</text>
<text x="90.8" y="71.9">/PG</text>
<text x="99.2" y="70.8">7</text>
<text x="99.2" y="68.3">8</text>
<text x="140.5" y="67.9">GND</text>
<text x="142.2" y="70.2" transform="rotate(-90 142.2 70.2)">1</text>
<text x="36.4" y="74.5">GND</text>
<text x="73" y="73.4">5</text>
<text x="78.9" y="74.5">GND</text>
<text x="88.1" y="74.5">PROG</text>
<text x="99.2" y="73.4">6</text>
<text x="35.3" y="79.6">SHLD</text>
<text x="35.3" y="82.1">SHLD</text>
<text x="35.3" y="84.6">SHLD</text>
<text x="35.3" y="87.2">SHLD</text>
<text x="198.2" y="89.7">RX</text>
<text x="198.2" y="87.2">TX</text>
<text x="209.2" y="87.2">RESET</text>
<text x="211.7" y="89.7">ADC</text>
<text x="137.3" y="93.7">3</text>
<text x="137.3" y="91.1">4</text>
<text x="198.2" y="94.8">GPIO5</text>
<text x="198.2" y="92.3">GPIO4</text>
<text x="208.6" y="94.8">GPIO16</text>
<text x="209.1" y="92.3">CH_PD</text>
<text x="137.3" y="98.8">1</text>
<text x="137.3" y="96.2">2</text>
<text x="198.2" y="99.9">GPIO2</text>
<text x="198.2" y="97.3">GPIO0</text>
<text x="208.6" y="97.3">GPIO14</text>
<text x="208.6" y="99.9">GPIO12</text>
<text x="198.2" y="105">GND</text>
<text x="198.2" y="102.4">GPIO15</text>
<text x="208.6" y="102.4">GPIO13</text>
<text x="211.9" y="105">VCC</text>
<text x="175.2" y="139.9" transform="rotate(-90 175.2 139.9)">LEDVDD</text>
<text x="182.8" y="139.9" transform="rotate(-90 182.8 139.9)">VDD</text>
<text x="200.6" y="139.9" transform="rotate(-90 200.6 139.9)">LEDVDD</text>
<text x="208.2" y="139.9" transform="rotate(-90 208.2 139.9)">VDD</text>
<text x="226" y="139.9" transform="rotate(-90 226 139.9)">LEDVDD</text>
<text x="233.6" y="139.9" transform="rotate(-90 233.6 139.9)">VDD</text>
<text x="251.4" y="139.9" transform="rotate(-90 251.4 139.9)">LEDVDD</text>
<text x="259" y="139.9" transform="rotate(-90 259 139.9)">VDD</text>
<text x="166" y="154.6">DI</text>
<text x="188.1" y="154.6">DODI</text>
<text x="213.5" y="154.6">DODI</text>
<text x="238.9" y="154.6">DODI</text>
<text x="264.3" y="154.6">DO</text>
<text x="177.7" y="164.1" transform="rotate(-90 177.7 164.1)">VSS</text>
<text x="203.1" y="164.1" transform="rotate(-90 203.1 164.1)">VSS</text>
<text x="228.5" y="164.1" transform="rotate(-90 228.5 164.1)">VSS</text>
<text x="253.9" y="164.1" transform="rotate(-90 253.9 164.1)">VSS</text>
</g>
<g font-size="1.8" fill="#800000">
<text x="175.1" y="152.4">WS2812</text>
<text x="200.5" y="152.4">WS2812</text>
<text x="225.9" y="152.4">WS2812</text>
<text x="251.3" y="152.4">WS2812</text>
</g>
<g font-size="1.1" fill="#800000">
<text x="52.4" y="47.1">USB_VBUS</text>
<text x="115.9" y="47.1">VBAT</text>
<text x="143.8" y="85.1">USB_VBUS</text>
<text x="273.3" y="118.2">VBAT</text>
</g>
</svg>
